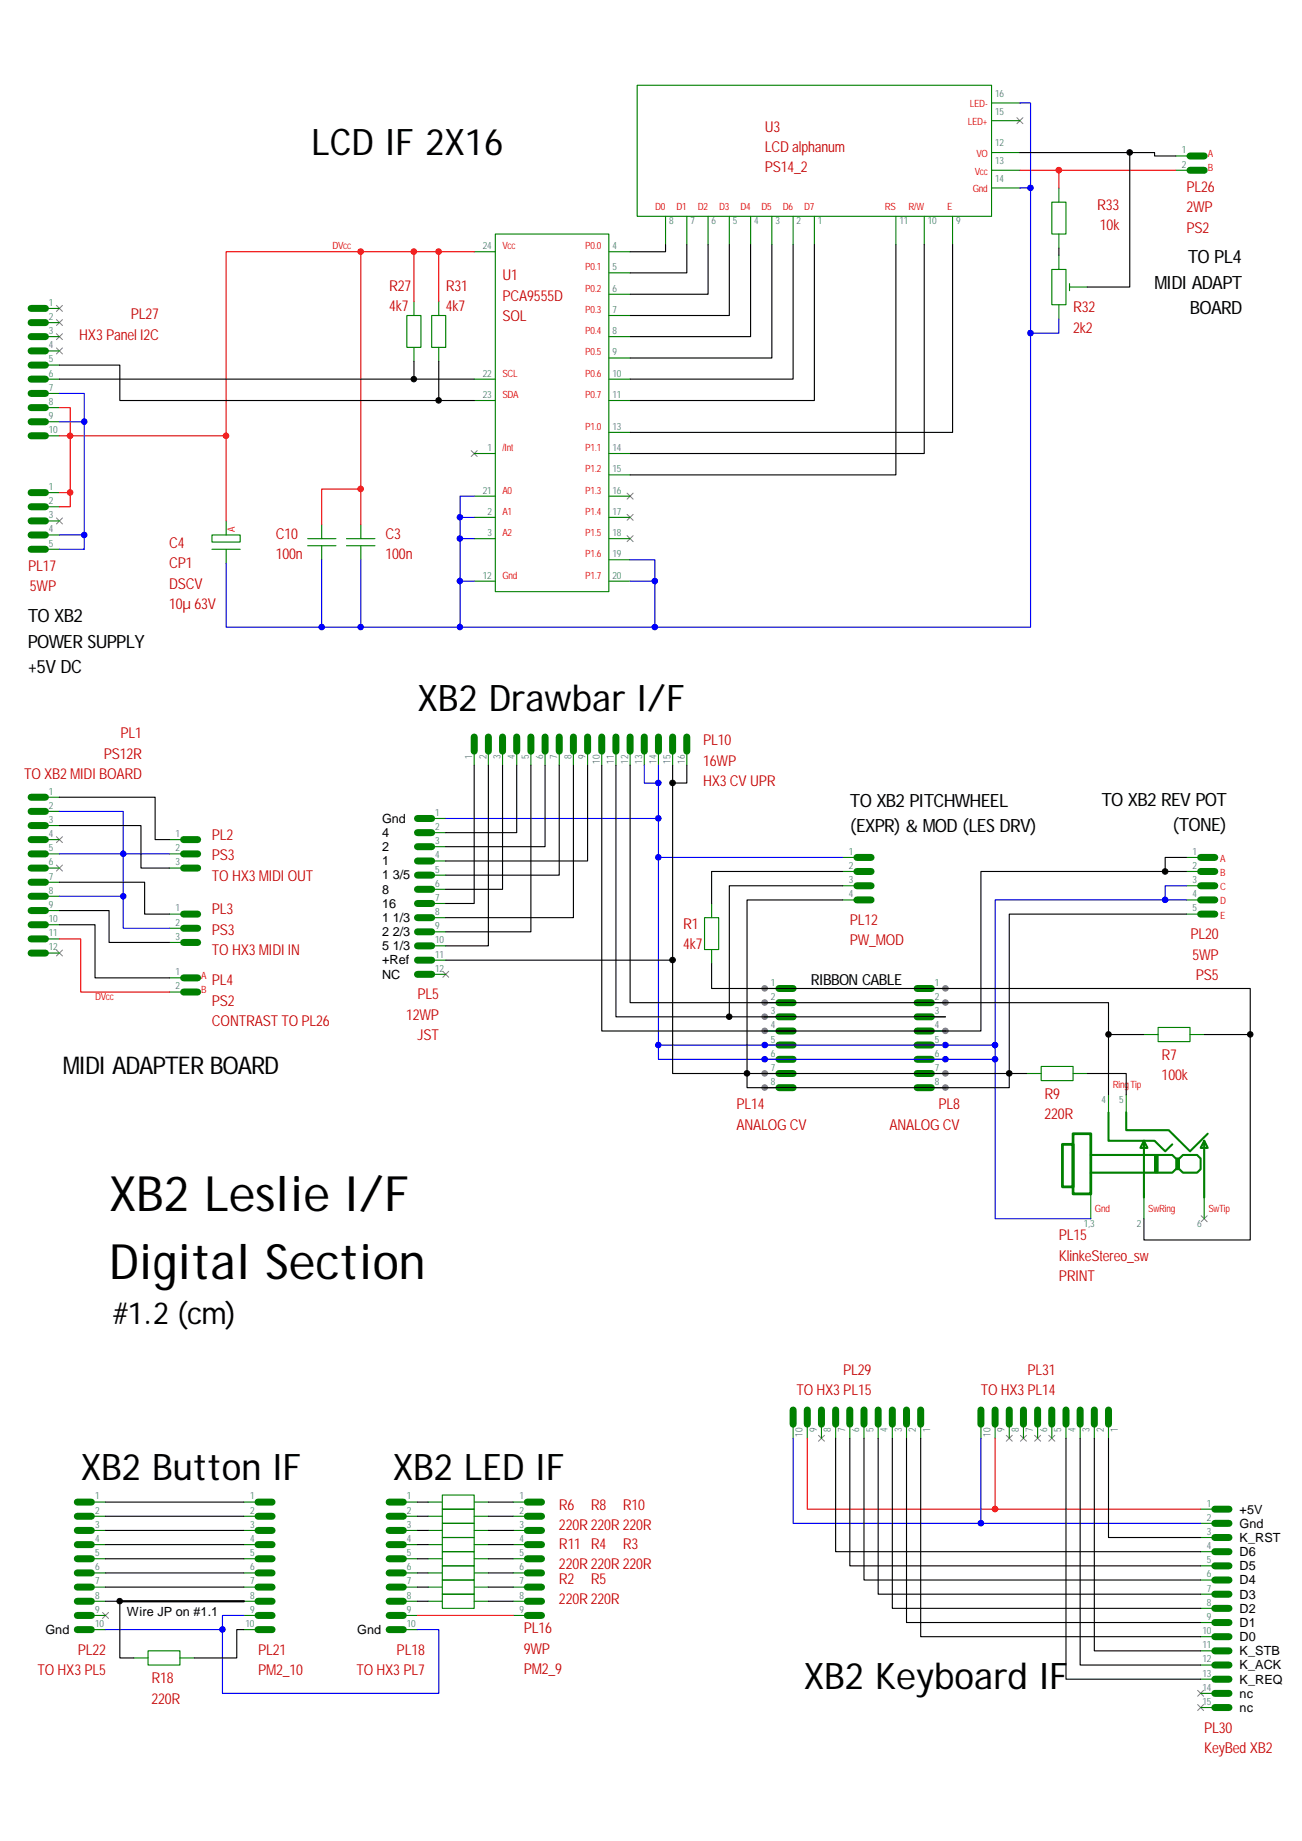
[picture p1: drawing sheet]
<svg xmlns="http://www.w3.org/2000/svg" width="210mm" height="297mm" viewBox="0 0 210 297" stroke-linecap="round" stroke-linejoin="round" font-family="sans-serif">
<g fill="none" stroke="#008000" stroke-width=".18">
<path d="M102.8 13.8h57.1v21.1h-57.1zM159.9 16.6h4.6M159.9 19.5h4.6M79.9 37.8h18.3v57.7h-18.3zM107.3 34.9v4.6M110.8 34.9v4.6M114.2 34.9v4.6M117.6 34.9v4.6M121.1 34.9v4.6M124.5 34.9v4.6M127.9 34.9v4.6M131.3 34.9v4.6"/>
<path d="M144.5 34.9v4.6M149.1 34.9v4.6M153.6 34.9v4.6M159.9 24.6h4.6M159.9 27.5h4.6M159.9 30.3h4.6M169.6 32.6h2.3v5.2h-2.3zM170.8 30.3v2.3M170.8 37.8v2.2M7.3 54.3h2.3M7.3 49.8h2.3M7.3 52h2.3"/>
<path d="M7.3 56.6h2.3M7.3 58.9h2.3M65.6 50.9h2.3v5.1h-2.3zM66.8 48.6v2.3M66.8 56v2.3M69.6 50.9h2.3v5.1h-2.3zM70.8 48.6v2.3M70.8 56v2.3M76.5 40.6h3.4M98.2 40.6h3.4M98.2 57.8h3.4M98.2 54.3h3.4"/>
<path d="M98.2 44h3.4M98.2 47.5h3.4M98.2 50.9h3.4M169.6 43.5h2.3v5.7h-2.3zM170.8 41.2v2.3M170.8 49.2v2.3M172.5 45.8v1.1M172.5 46.3h2.8M7.3 61.2h2.3M7.3 63.5h2.3M7.3 65.8h2.3M7.3 68.1h2.3"/>
<path d="M7.3 70.3h2.3M7.3 79.5h2.3M76.5 61.2h3.4M76.5 64.6h3.4M76.5 73.2h3.4M98.2 61.2h3.4M98.2 64.6h3.4M98.2 73.2h3.4M98.2 69.8h3.4M98.2 76.6h3.4M7.3 88.6h2.3M7.3 81.8h2.3"/>
<path d="M7.3 84.1h2.3M7.3 86.3h2.3M34.2 86.3h4.5v1.2h-4.5zM34.2 88.6h4.5M36.5 84.1v2.2M36.5 88.6v2.3M49.6 86.9h4.6M49.6 88.1h4.6M51.9 84.6v2.3M51.9 88.1v2.2M55.9 86.9h4.6M55.9 88.1h4.6"/>
<path d="M58.2 84.6v2.3M58.2 88.1v2.2M76.5 80.1h3.4M76.5 83.5h3.4M76.5 86.9h3.4M76.5 93.8h3.4M98.2 80.1h3.4M98.2 83.5h3.4M98.2 86.9h3.4M98.2 93.8h3.4M98.2 90.3h3.4M69.6 132.1h2.3"/>
<path d="M69.6 134.3h2.3M69.6 136.6h2.3M69.6 138.9h2.3M76.5 121.2v2.3M78.8 121.2v2.3M81 121.2v2.3M83.3 121.2v2.3M85.6 121.2v2.3M87.9 121.2v2.3M90.2 121.2v2.3M92.5 121.2v2.3M94.8 121.2v2.3"/>
<path d="M97 121.2v2.3M99.3 121.2v2.3M101.6 121.2v2.3M103.9 121.2v2.3M106.2 121.2v2.3M108.5 121.2v2.3M110.8 121.2v2.3M135.9 138.3h2.3M191.3 138.3h2.3M69.6 141.2h2.3M69.6 143.5h2.3M69.6 145.8h2.3"/>
<path d="M69.6 148.1h2.3M69.6 150.3h2.3M69.6 152.6h2.3M69.6 154.9h2.3M69.6 157.2h2.3M113.6 148.1h2.3v5.1h-2.3zM114.8 145.8v2.3M114.8 153.2v2.3M123.3 159.5h2.3M135.9 140.6h2.3M135.9 142.9h2.3M135.9 145.2h2.3"/>
<path d="M150.2 159.5h2.3M191.3 140.6h2.3M191.3 142.9h2.3M191.3 145.2h2.3M191.3 147.5h2.3M123.3 161.8h2.3M123.3 164.1h2.3M123.3 166.3h2.3M123.3 168.6h2.3M123.3 170.9h2.3M123.3 173.2h2.3M123.3 175.5h2.3"/>
<path d="M150.2 161.8h2.3M150.2 164.1h2.3M150.2 166.3h2.3M150.2 168.6h2.3M150.2 170.9h2.3M150.2 173.2h2.3M150.2 175.5h2.3M165.6 173.2h2.3M167.9 172.1h5.2v2.2h-5.2zM173.1 173.2h2.2M178.8 176.6v2.9M181.6 176.6v2.9"/>
<path d="M184.5 166.9h2.3M186.8 165.8h5.1v2.3h-5.1zM191.9 166.9h2.3M175.9 192.6v4M189.6 186.9h.6v1.7h-.6z"/>
</g>
<g fill="none" stroke="#008000" stroke-width="1.1">
<path d="M5 49.8h2.3M5 52h2.3M5 54.3h2.3M5 56.6h2.3M5 58.9h2.3M5 61.2h2.3M5 63.5h2.3M5 65.8h2.3M5 68.1h2.3M5 70.3h2.3M5 79.5h2.3M5 81.8h2.3"/>
<path d="M5 84.1h2.3M5 86.3h2.3M5 88.6h2.3M76.5 118.9v2.3M78.8 118.9v2.3M81 118.9v2.3M83.3 118.9v2.3M85.6 118.9v2.3M87.9 118.9v2.3M90.2 118.9v2.3M92.5 118.9v2.3M94.8 118.9v2.3"/>
<path d="M97 118.9v2.3M99.3 118.9v2.3M101.6 118.9v2.3M103.9 118.9v2.3M106.2 118.9v2.3M108.5 118.9v2.3M110.8 118.9v2.3M67.3 132.1h2.3M67.3 134.3h2.3M67.3 136.6h2.3M67.3 138.9h2.3M138.2 138.3h2.3"/>
<path d="M193.6 138.3h2.3M67.3 141.2h2.3M67.3 143.5h2.3M67.3 145.8h2.3M67.3 148.1h2.3M67.3 150.3h2.3M67.3 152.6h2.3M67.3 154.9h2.3M67.3 157.2h2.3M125.6 159.5h2.3M138.2 140.6h2.3M138.2 142.9h2.3"/>
<path d="M138.2 145.2h2.3M147.9 159.5h2.3M193.6 140.6h2.3M193.6 142.9h2.3M193.6 145.2h2.3M193.6 147.5h2.3M125.6 161.8h2.3M125.6 164.1h2.3M125.6 166.3h2.3M125.6 168.6h2.3M125.6 170.9h2.3M125.6 173.2h2.3"/>
<path d="M125.6 175.5h2.3M147.9 161.8h2.3M147.9 164.1h2.3M147.9 166.3h2.3M147.9 168.6h2.3M147.9 170.9h2.3M147.9 173.2h2.3M147.9 175.5h2.3"/>
</g>
<g fill="none" stroke="#808080" stroke-width=".16">
<path d="M164 19l1 1M165 19l-1 1M9.1 49.3l1 .9M9.1 51.6l1 .9M9.1 53.8l1 1M9.1 56.1l1 1M10.1 49.3l-1 .9M10.1 51.6l-1 .9M10.1 53.8l-1 1M10.1 56.1l-1 1M76 72.7l1 1M77 72.7l-1 1"/>
<path d="M101.1 79.6l1 .9M102.1 79.6l-1 .9M9.1 83.6l1 .9M10.1 83.6l-1 .9M101.1 83l1 .9M101.1 86.4l1 1M102.1 83l-1 .9M102.1 86.4l-1 1M71.4 156.7l1 1M72.4 156.7l-1 1M193.7 196.2l1 .9M194.7 196.2l-1 .9"/>
</g>
<g fill="#808080" stroke="#808080" stroke-width=".16">
<circle cx="123.3" cy="159.5" r=".45"/>
<circle cx="123.3" cy="161.8" r=".45"/>
<circle cx="123.3" cy="164" r=".45"/>
<circle cx="123.3" cy="166.3" r=".45"/>
<circle cx="123.3" cy="173.2" r=".45"/>
<circle cx="123.3" cy="175.5" r=".45"/>
<circle cx="152.5" cy="159.5" r=".45"/>
<circle cx="152.5" cy="161.8" r=".45"/>
<circle cx="152.5" cy="166.3" r=".45"/>
<circle cx="152.5" cy="173.2" r=".45"/>
<circle cx="152.5" cy="175.5" r=".45"/>
</g>
<g fill="#00f" stroke="#00f" stroke-width=".16">
<circle cx="123.3" cy="168.6" r=".45"/>
<circle cx="123.3" cy="170.9" r=".45"/>
<circle cx="152.5" cy="168.6" r=".45"/>
<circle cx="152.5" cy="170.9" r=".45"/>
</g>
<path d="M171.3 184.6h1.8v6.9h-1.8zM173.1 182.9h2.8v9.7h-2.8z" fill="none" stroke="#008000" stroke-width=".45"/>
<path d="M178.8 179.5v4.6h7.4l1.7 1.7 1.2-1.2M181.6 179.5v2.9h6.9l3.4 3.4 2.9-2.9M175.9 186.4h13.2l.5 .5h.6l.6-.5h2.3l.5 .5v1.7l-.5 .6h-2.3l-.6-.6h-.6l-.5 .6h-13.2" fill="none" stroke="#008000" stroke-width=".34"/>
<path d="M189.6 186.9h.6v1.7h-.6z" fill="#008000"/>
<path d="M186.2 186.4h.6v2.8h-.6z" fill="none" stroke="#008000" stroke-width=".18"/>
<path d="M186.2 186.4h.6v2.8h-.6z" fill="#008000"/>
<path d="M184.5 184.1l.6 1.1h-1.2zM184.5 184.1v9.1M194.2 184.1l.6 1.1h-1.2zM194.2 184.1v9.1" fill="none" stroke="#008000" stroke-width=".34"/>
<g fill="none" stroke="#008000" stroke-width=".18">
<path d="M189.6 25.2h2.3M189.6 27.5h2.3M7.3 128.6h2.3M7.3 130.9h2.3M7.3 133.2h2.3M7.3 135.5h2.3M7.3 137.8h2.3M27.3 135.5h2.3M27.3 137.8h2.3M7.3 140.1h2.3M7.3 142.3h2.3M7.3 144.6h2.3"/>
<path d="M7.3 146.9h2.3M7.3 149.2h2.3M7.3 151.5h2.3M7.3 153.8h2.3M27.3 140.1h2.3M27.3 147.5h2.3M27.3 149.8h2.3M27.3 152.1h2.3M27.3 157.8h2.3M27.3 160.1h2.3M184.5 192.6v4M194.2 192.6v4"/>
<path d="M127.9 229.8v2.3M130.2 229.8v2.3M132.5 229.8v2.3M134.8 229.8v2.3M137.1 229.8v2.3M139.3 229.8v2.3M141.6 229.8v2.3M143.9 229.8v2.3M146.2 229.8v2.3M148.5 229.8v2.3M158.2 229.8v2.3M160.5 229.8v2.3"/>
<path d="M162.8 229.8v2.3M165.1 229.8v2.3M167.3 229.8v2.3M169.6 229.8v2.3M171.9 229.8v2.3M174.2 229.8v2.3M176.5 229.8v2.3M178.8 229.8v2.3M14.7 242.4h2.3M14.7 244.6h2.3M14.7 246.9h2.3M14.7 249.2h2.3"/>
<path d="M14.7 251.5h2.3M14.7 253.8h2.3M14.7 256.1h2.3M14.7 258.4h2.3M39.3 242.4h2.3M39.3 244.6h2.3M39.3 246.9h2.3M39.3 249.2h2.3M39.3 251.5h2.3M39.3 253.8h2.3M39.3 256.1h2.3M39.3 258.4h2.3"/>
<path d="M65 242.4h2.3M65 244.6h2.3M65 246.9h2.3M65 249.2h2.3M65 251.5h2.3M65 253.8h2.3M65 256.1h2.3M65 258.4h2.3M69 242.4h2.3M69 244.6h2.3M69 246.9h2.3M69 249.2h2.3"/>
<path d="M69 251.5h2.3M69 253.8h2.3M69 256.1h2.3M69 258.4h2.3M71.3 257.2h5.2v2.3h-5.2zM71.3 241.2h5.2v2.3h-5.2zM71.3 243.5h5.2v2.3h-5.2zM71.3 245.8h5.2v2.3h-5.2zM71.3 248.1h5.2v2.3h-5.2zM71.3 250.4h5.2v2.2h-5.2zM71.3 252.6h5.2v2.3h-5.2zM71.3 254.9h5.2v2.3h-5.2z"/>
<path d="M76.5 242.4h2.3M76.5 244.6h2.3M76.5 246.9h2.3M76.5 249.2h2.3M76.5 251.5h2.3M76.5 253.8h2.3M76.5 256.1h2.3M76.5 258.4h2.3M82.8 242.4h2.2M82.8 244.6h2.2M82.8 246.9h2.2M82.8 249.2h2.2"/>
<path d="M82.8 251.5h2.2M82.8 253.8h2.2M82.8 256.1h2.2M82.8 258.4h2.2M193.6 243.5h2.3M193.6 245.8h2.3M193.6 248.1h2.3M193.6 250.4h2.3M193.6 252.6h2.3M193.6 254.9h2.3M193.6 257.2h2.3M193.6 259.5h2.3"/>
<path d="M14.7 260.6h2.3M14.7 262.9h2.3M21.6 267.5h2.3M23.9 266.4h5.1v2.2h-5.1zM29 267.5h2.3M39.3 260.6h2.3M39.3 262.9h2.3M65 260.6h2.3M65 262.9h2.3M82.8 260.6h2.2M193.6 261.8h2.3M193.6 264.1h2.3"/>
<path d="M193.6 266.4h2.3M193.6 268.6h2.3M193.6 270.9h2.3M193.6 273.2h2.3M193.6 275.5h2.3"/>
</g>
<g fill="none" stroke="#008000" stroke-width="1.1">
<path d="M191.9 25.2h2.3M191.9 27.5h2.3M5 128.6h2.3M5 130.9h2.3M5 133.2h2.3M5 135.5h2.3M5 137.8h2.3M29.6 135.5h2.3M29.6 137.8h2.3M5 140.1h2.3M5 142.3h2.3M5 144.6h2.3"/>
<path d="M5 146.9h2.3M5 149.2h2.3M5 151.5h2.3M5 153.8h2.3M29.6 140.1h2.3M29.6 147.5h2.3M29.6 149.8h2.3M29.6 152.1h2.3M29.6 157.8h2.3M29.6 160.1h2.3M127.9 227.5v2.3M130.2 227.5v2.3"/>
<path d="M132.5 227.5v2.3M134.8 227.5v2.3M137.1 227.5v2.3M139.3 227.5v2.3M141.6 227.5v2.3M143.9 227.5v2.3M146.2 227.5v2.3M148.5 227.5v2.3M158.2 227.5v2.3M160.5 227.5v2.3M162.8 227.5v2.3M165.1 227.5v2.3"/>
<path d="M167.3 227.5v2.3M169.6 227.5v2.3M171.9 227.5v2.3M174.2 227.5v2.3M176.5 227.5v2.3M178.8 227.5v2.3M12.5 242.4h2.2M12.5 244.6h2.2M12.5 246.9h2.2M12.5 249.2h2.2M12.5 251.5h2.2M12.5 253.8h2.2"/>
<path d="M12.5 256.1h2.2M12.5 258.4h2.2M41.6 242.4h2.3M41.6 244.6h2.3M41.6 246.9h2.3M41.6 249.2h2.3M41.6 251.5h2.3M41.6 253.8h2.3M41.6 256.1h2.3M41.6 258.4h2.3M62.8 242.4h2.2M62.8 244.6h2.2"/>
<path d="M62.8 246.9h2.2M62.8 249.2h2.2M62.8 251.5h2.2M62.8 253.8h2.2M62.8 256.1h2.2M62.8 258.4h2.2M85 242.4h2.3M85 244.6h2.3M85 246.9h2.3M85 249.2h2.3M85 251.5h2.3M85 253.8h2.3"/>
<path d="M85 256.1h2.3M85 258.4h2.3M195.9 243.5h2.3M195.9 245.8h2.3M195.9 248.1h2.3M195.9 250.4h2.3M195.9 252.6h2.3M195.9 254.9h2.3M195.9 257.2h2.3M195.9 259.5h2.3M12.5 260.6h2.2M12.5 262.9h2.2"/>
<path d="M41.6 260.6h2.3M41.6 262.9h2.3M62.8 260.6h2.2M62.8 262.9h2.2M85 260.6h2.3M195.9 261.8h2.3M195.9 264.1h2.3M195.9 266.4h2.3M195.9 268.6h2.3M195.9 270.9h2.3M195.9 273.2h2.3M195.9 275.5h2.3"/>
</g>
<g fill="none" stroke="#808080" stroke-width=".16">
<path d="M9.1 135l1 1M9.1 139.6l1 .9M10.1 135l-1 1M10.1 139.6l-1 .9M9.1 153.3l1 .9M10.1 153.3l-1 .9M132 231.6l1 .9M133 231.6l-1 .9M162.3 231.6l1 .9M163.3 231.6l-1 .9M164.6 231.6l.9 .9M165.5 231.6l-.9 .9"/>
<path d="M166.9 231.6l.9 .9M167.8 231.6l-.9 .9M169.1 231.6l1 .9M170.1 231.6l-1 .9M16.5 260.2l1 .9M17.5 260.2l-1 .9M193.1 272.7l1 1M193.1 275l1 1M194.1 272.7l-1 1M194.1 275l-1 1"/>
</g>
<g fill="#f00" stroke="#f00" stroke-width=".16">
<circle cx="70.7" cy="40.6" r=".45"/>
<circle cx="66.7" cy="40.6" r=".45"/>
<circle cx="11.3" cy="70.3" r=".45"/>
<circle cx="58.2" cy="40.6" r=".45"/>
<circle cx="58.2" cy="78.9" r=".45"/>
<circle cx="36.4" cy="70.3" r=".45"/>
<circle cx="11.3" cy="79.5" r=".45"/>
<circle cx="170.8" cy="27.5" r=".45"/>
<circle cx="160.5" cy="243.5" r=".45"/>
</g>
<g fill="none" stroke="#f00" stroke-width=".18">
<path d="M164.5 27.5h6.3M189.6 27.5h-18.8v2.8M58.2 40.6h-21.7v43.5M58.2 40.6v44M58.2 40.6h8.6M70.8 40.6h5.7M70.8 40.6v8M70.8 40.6h-4v8M9.6 79.5h1.7M9.6 65.8h1.7v4.5h25.2M9.6 70.3h1.7v11.5h-1.7M58.2 78.9h-6.3v5.7"/>
<path d="M9.6 151.5h3.4v8.6h14.3M130.2 232.1v11.4h30.3v-11.4M160.5 243.5h33.1M67.3 260.6h15.5"/>
</g>
<g fill="#00f" stroke="#00f" stroke-width=".16">
<circle cx="74.2" cy="93.7" r=".45"/>
<circle cx="74.2" cy="86.9" r=".45"/>
<circle cx="74.2" cy="83.5" r=".45"/>
<circle cx="74.2" cy="101.2" r=".45"/>
<circle cx="166.2" cy="53.7" r=".45"/>
<circle cx="166.2" cy="30.3" r=".45"/>
<circle cx="58.2" cy="101.2" r=".45"/>
<circle cx="51.9" cy="101.2" r=".45"/>
<circle cx="105.6" cy="101.2" r=".45"/>
<circle cx="105.6" cy="93.7" r=".45"/>
<circle cx="106.2" cy="126.3" r=".45"/>
<circle cx="106.2" cy="132" r=".45"/>
<circle cx="106.2" cy="138.3" r=".45"/>
<circle cx="106.2" cy="168.6" r=".45"/>
<circle cx="13.6" cy="68" r=".45"/>
<circle cx="13.6" cy="86.3" r=".45"/>
<circle cx="158.2" cy="245.8" r=".45"/>
<circle cx="35.9" cy="262.9" r=".45"/>
<circle cx="19.9" cy="137.8" r=".45"/>
<circle cx="19.9" cy="144.6" r=".45"/>
<circle cx="187.9" cy="145.2" r=".45"/>
<circle cx="160.5" cy="170.9" r=".45"/>
<circle cx="160.5" cy="168.6" r=".45"/>
</g>
<g fill="none" stroke="#00f" stroke-width=".18">
<path d="M164.5 16.6h1.7v37.2M164.5 30.3h1.7M170.8 51.5v2.3h-4.6v47.4h-60.6M9.6 63.5h4v4.6M9.6 68.1h4M13.6 68.1v18.2h-4M13.6 86.3v2.3h-4M36.5 90.9v10.3h15.4M51.9 90.3v10.9M58.2 90.3v10.9h16M74.2 83.5h2.3M74.2 93.8h2.3"/>
<path d="M74.2 86.9v14.3M74.2 86.9h2.3M76.5 80.1h-2.3v6.8M101.6 90.3h4v10.9M101.6 93.8h4M51.9 101.2h6.3M74.2 101.2h31.4M9.6 130.9h10.3v6.9h7.4M9.6 137.8h10.3v6.8M71.9 132.1h34.3M103.9 123.5v2.8h2.3v-2.8M106.2 138.3h29.7"/>
<path d="M106.2 126.3v12M106.2 138.3v30.3h54.3v2.3M9.6 144.6h10.3v5.2h7.4M187.9 145.2h-27.4v23.4M187.9 145.2h3.4M191.3 142.9h-3.4v2.3M106.2 168.6v2.3h54.3M160.5 170.9v25.7h15.4M127.9 232.1v13.7h30.3v-13.7M158.2 245.8h35.4M17 262.9h18.9M39.3 260.6h-3.4v12.6h34.9v-10.3h-3.5"/>
</g>
<g fill="#000" stroke="#000" stroke-width=".16">
<circle cx="182.2" cy="24.6" r=".45"/>
<circle cx="66.7" cy="61.2" r=".45"/>
<circle cx="70.7" cy="64.6" r=".45"/>
<circle cx="108.5" cy="126.3" r=".45"/>
<circle cx="108.5" cy="154.9" r=".45"/>
<circle cx="187.9" cy="140.6" r=".45"/>
<circle cx="117.6" cy="164" r=".45"/>
<circle cx="120.5" cy="173.2" r=".45"/>
<circle cx="162.8" cy="173.2" r=".45"/>
<circle cx="178.8" cy="166.9" r=".45"/>
<circle cx="201.6" cy="166.9" r=".45"/>
<circle cx="19.3" cy="258.3" r=".45"/>
</g>
<g fill="none" stroke="#000" stroke-width=".18">
<path d="M107.3 39.5v1.1h-5.7M110.8 39.5v4.5h-9.2M114.2 39.5v8h-12.6M117.6 39.5v11.4h-16M121.1 39.5v14.8h-19.5M124.5 39.5v18.3h-22.9M127.9 39.5v21.7h-26.3M131.3 39.5v25.1h-29.7M144.5 39.5v37.1h-42.9M149.1 39.5v33.7h-47.5M153.6 39.5v30.3h-52M164.5 24.6h17.7"/>
<path d="M189.6 25.2h-3.4v-.6h-4v21.7h-6.9M9.6 58.9h9.7v5.7h51.5M66.8 58.3v2.9h9.7M70.8 58.3v6.3h5.7M170.8 40v1.2M9.6 61.2h57.2M9.6 133.2h13.1v6.9h4.6M9.6 128.6h15.4v6.9h2.3M76.5 123.5v22.3h-4.6M78.8 123.5v29.1h-6.9M81 123.5v20h-9.1M83.3 123.5v10.8h-11.4"/>
<path d="M85.6 123.5v26.8h-13.7M87.9 123.5v13.1h-16M90.2 123.5v17.7h-18.3M92.5 123.5v24.6h-20.6M94.8 123.5v15.4h-22.9M97 123.5v42.8h61.2v-25.7h33.1M99.3 123.5v40.6h18.3v-21.2h18.3M101.6 123.5v38.3h77.2v5.1h5.7M108.5 123.5v31.4h-36.6M110.8 123.5v2.8h-2.3M191.3 138.3h-3.4v2.3M9.6 146.9h8v5.2h9.7"/>
<path d="M9.6 142.3h13.7v5.2h4M9.6 149.2h5.7v8.6h12M108.5 154.9v18.3h12M114.8 155.5v4h86.8v7.4M135.9 145.2h-15.4v28M135.9 140.6h-21.1v5.2M191.3 147.5h-28.5v25.7h-42.3M117.6 164.1h34.9M165.6 173.2h-2.8v2.3h-42.3v-2.3M175.3 173.2h6.3v3.4M178.8 166.9v9.7M194.2 166.9h7.4"/>
<path d="M201.6 166.9v33.2h-17.1v-3.5M134.8 232.1v18.3h58.8M137.1 232.1v20.5h56.5M139.3 232.1v22.8h54.3M141.6 232.1v25.1h52M143.9 232.1v27.4h49.7M146.2 232.1v29.7h47.4M148.5 232.1v32h45.1M171.9 232.1v38.8h21.7M174.2 232.1v36.5h19.4M176.5 232.1v34.3h17.1M178.8 232.1v16h14.8"/>
<path d="M17 258.4h2.3v9.1h2.3M17 242.4h22.3M17 244.6h22.3M17 246.9h22.3M17 249.2h22.3M17 251.5h22.3M17 253.8h22.3M17 256.1h22.3M67.3 242.4h1.7M67.3 244.6h1.7M67.3 246.9h1.7M67.3 249.2h1.7"/>
<path d="M67.3 251.5h1.7M67.3 253.8h1.7M67.3 256.1h1.7M67.3 258.4h1.7M78.8 258.4h4M78.8 242.4h4M78.8 244.6h4M78.8 246.9h4M78.8 249.2h4M78.8 251.5h4M78.8 253.8h4M78.8 256.1h4"/>
<path d="M39.3 262.9h-1.1v4.6h-6.9"/>
</g>
<path d="M19.3 258.4h20" fill="none" stroke="#000" stroke-width=".36"/>
<g font-size="7.9">
<text x="17.6" y="195.5">XB2 Leslie I/F</text>
<text x="17.6" y="206.4">Digital Section</text>
</g>
<g font-size="5.9">
<text x="50.2" y="25">LCD IF 2X16</text>
<text x="67.3" y="114.7">XB2 Drawbar I/F</text>
<text x="13" y="238.8">XB2 Button IF</text>
<text x="63.3" y="238.8">XB2 LED IF</text>
<text x="129.6" y="272.5">XB2 Keyboard IF</text>
</g>
<text font-size="4.9" x="18.2" y="213.7">#1.2 (cm)</text>
<text font-size="3.9" x="10.2" y="173.4">MIDI ADAPTER BOARD</text>
<g font-size="2.9">
<text x="186.2" y="46.6">MIDI ADAPT</text>
<text x="191.6" y="42.5">TO PL4</text>
<text x="191.9" y="50.7">BOARD</text>
<text x="4.5" y="100.4">TO XB2</text>
<text x="4.5" y="104.5">POWER SUPPLY</text>
<text x="4.5" y="108.6">+5V DC</text>
<text x="137.1" y="130.1">TO XB2 PITCHWHEEL</text>
<text x="177.6" y="130">TO XB2 REV POT</text>
<text x="137.1" y="134.3">(EXPR) &amp; MOD (LES DRV)</text>
<text x="189.1" y="134.1">(TONE)</text>
</g>
<text font-size="2.5" x="130.8" y="158.9">RIBBON CABLE</text>
<g font-size="2.4" fill="#c00000">
<text x="123.3" y="21.2">U3</text>
<text x="123.3" y="24.5">LCD alphanum</text>
<text x="123.3" y="27.8">PS14_2</text>
<text x="177" y="33.8">R33</text>
<text x="191.3" y="30.9">PL26</text>
<text x="191.3" y="34.2">2WP</text>
<text x="177.4" y="37.1">10k</text>
<text x="191.3" y="37.5">PS2</text>
<text x="62.8" y="46.9">R27</text>
<text x="71.9" y="46.9">R31</text>
<text x="81" y="45.2">U1</text>
<text x="21.1" y="51.5">PL27</text>
<text x="62.8" y="50.2">4k7</text>
<text x="71.9" y="50.2">4k7</text>
<text x="81" y="48.5">PCA9555D</text>
<text x="81" y="51.8">SOL</text>
<text x="173.1" y="50.4">R32</text>
<text x="173.1" y="53.7">2k2</text>
<text x="12.8" y="54.8">HX3 Panel I2C</text>
<text x="27.3" y="88.4">C4</text>
<text x="44.5" y="87">C10</text>
<text x="62.2" y="87">C3</text>
<text x="4.5" y="92.1">PL17</text>
<text x="4.8" y="95.4">5WP</text>
<text x="27.3" y="91.7">CP1</text>
<text x="27.3" y="95">DSCV</text>
<text x="44.5" y="90.3">100n</text>
<text x="62.2" y="90.3">100n</text>
<text x="27.3" y="98.3">10µ 63V</text>
<text x="19.4" y="119.1">PL1</text>
<text x="3.9" y="125.7">TO XB2 MIDI BOARD</text>
<text x="16.7" y="122.4">PS12R</text>
<text x="113.4" y="120.2">PL10</text>
<text x="113.4" y="123.5">16WP</text>
<text x="113.4" y="126.9">HX3 CV UPR</text>
<text x="34.2" y="135.5">PL2</text>
<text x="34.2" y="138.8">PS3</text>
<text x="34.2" y="142.1">TO HX3 MIDI OUT</text>
<text x="34.2" y="147.5">PL3</text>
<text x="110.2" y="149.8">R1</text>
<text x="137.1" y="149.2">PL12</text>
<text x="34.2" y="150.8">PS3</text>
<text x="34.2" y="154.1">TO HX3 MIDI IN</text>
<text x="110.2" y="153.1">4k7</text>
<text x="137.1" y="152.5">PW_MOD</text>
<text x="192" y="151.5">PL20</text>
<text x="192.3" y="154.8">5WP</text>
<text x="34.2" y="159">PL4</text>
<text x="67.3" y="161.2">PL5</text>
<text x="192.8" y="158.1">PS5</text>
<text x="34.2" y="162.2">PS2</text>
<text x="34.2" y="165.5">CONTRAST TO PL26</text>
<text x="65.5" y="164.5">12WP</text>
<text x="67.3" y="167.8">JST</text>
<text x="187.3" y="171">R7</text>
<text x="118.8" y="179">PL14</text>
<text x="151.3" y="179">PL8</text>
<text x="168.4" y="177.3">R9</text>
<text x="187.3" y="174.2">100k</text>
<text x="118.8" y="182.2">ANALOG CV</text>
<text x="143.5" y="182.2">ANALOG CV</text>
<text x="168.4" y="180.6">220R</text>
<text x="170.8" y="200.1">PL15</text>
<text x="170.8" y="203.4">KlinkeStereo_sw</text>
<text x="170.8" y="206.7">PRINT</text>
<text x="136" y="221.8">PL29</text>
<text x="165.7" y="221.8">PL31</text>
<text x="128.4" y="225.1">TO HX3 PL15</text>
<text x="158.2" y="225.1">TO HX3 PL14</text>
<text x="90.1" y="243.6">R6</text>
<text x="95.3" y="243.6">R8</text>
<text x="100.4" y="243.6">R10</text>
<text x="90.1" y="246.9">220R 220R 220R</text>
<text x="90.1" y="249.9">R11 R4</text>
<text x="100.4" y="249.9">R3</text>
<text x="90.1" y="253.2">220R 220R 220R</text>
<text x="90.1" y="255.6">R2</text>
<text x="95.3" y="255.6">R5</text>
<text x="84.5" y="263.5">PL16</text>
<text x="90.1" y="258.9">220R 220R</text>
<text x="12.5" y="267">PL22</text>
<text x="41.6" y="267">PL21</text>
<text x="64" y="267">PL18</text>
<text x="84.5" y="266.8">9WP</text>
<text x="6.1" y="270.3">TO HX3 PL5</text>
<text x="24.4" y="271.6">R18</text>
<text x="24.4" y="274.9">220R</text>
<text x="41.6" y="270.3">PM2_10</text>
<text x="57.5" y="270.3">TO HX3 PL7</text>
<text x="84.5" y="270.1">PM2_9</text>
<text x="194.2" y="279.5">PL30</text>
<text x="194.2" y="282.9">KeyBed XB2</text>
</g>
<g font-size="2">
<text x="61.6" y="132.8">Gnd</text>
<text x="61.6" y="135">4</text>
<text x="61.6" y="137.3">2</text>
<text x="61.6" y="139.6">1</text>
<text x="61.6" y="141.9">1 3/5</text>
<text x="61.6" y="144.2">8</text>
<text x="61.6" y="146.5">16</text>
<text x="61.6" y="148.8">1 1/3</text>
<text x="61.6" y="151">2 2/3</text>
<text x="61.6" y="153.3">5 1/3</text>
<text x="61.6" y="155.6">+Ref</text>
<text x="61.6" y="157.9">NC</text>
<text x="199.9" y="244.2">+5V</text>
<text x="199.9" y="246.5">Gnd</text>
<text x="199.9" y="248.8">K_RST</text>
<text x="199.9" y="251.1">D6</text>
<text x="199.9" y="253.3">D5</text>
<text x="199.9" y="255.6">D4</text>
<text x="199.9" y="257.9">D3</text>
<text x="7.3" y="263.6">Gnd</text>
<text x="20.5" y="260.8">Wire JP on #1.1</text>
<text x="57.6" y="263.6">Gnd</text>
<text x="199.9" y="260.2">D2</text>
<text x="199.9" y="262.5">D1</text>
<text x="199.9" y="264.8">D0</text>
<text x="199.9" y="267.1">K_STB</text>
<text x="199.9" y="269.3">K_ACK</text>
<text x="199.9" y="271.6">K_REQ</text>
<text x="199.9" y="273.9">nc</text>
<text x="199.9" y="276.2">nc</text>
</g>
<g font-size="1.6" fill="#f00">
<text x="156.4" y="17.3">LED-</text>
<text x="156.1" y="20.2">LED+</text>
<text x="157.2" y="28.2">Vcc</text>
<text x="157.5" y="25.3">VO</text>
<text x="194.8" y="25.3">A</text>
<text x="194.8" y="27.6">B</text>
<text x="105.7" y="33.9">D0</text>
<text x="109.1" y="33.9">D1</text>
<text x="112.5" y="33.9">D2</text>
<text x="116" y="33.9">D3</text>
<text x="119.4" y="33.9">D4</text>
<text x="122.8" y="33.9">D5</text>
<text x="126.3" y="33.9">D6</text>
<text x="129.7" y="33.9">D7</text>
<text x="142.7" y="33.9">RS</text>
<text x="146.5" y="33.9">R/W</text>
<text x="152.8" y="33.9">E</text>
<text x="156.9" y="31.1">Gnd</text>
<text x="53.6" y="40.2">DVcc</text>
<text x="81" y="40.2">Vcc</text>
<text x="94.4" y="40.2">P0.0</text>
<text x="94.4" y="43.6">P0.1</text>
<text x="94.4" y="47.1">P0.2</text>
<text x="94.4" y="53.9">P0.4</text>
<text x="94.4" y="50.5">P0.3</text>
<text x="94.4" y="57.3">P0.5</text>
<text x="81" y="60.8">SCL</text>
<text x="81" y="64.2">SDA</text>
<text x="94.4" y="60.8">P0.6</text>
<text x="94.4" y="64.2">P0.7</text>
<text x="94.4" y="69.3">P1.0</text>
<text x="81" y="72.8">/Int</text>
<text x="94.4" y="72.8">P1.1</text>
<text x="94.4" y="76.2">P1.2</text>
<text x="81" y="79.6">A0</text>
<text x="81" y="83.1">A1</text>
<text x="94.4" y="79.6">P1.3</text>
<text x="94.4" y="83.1">P1.4</text>
<text x="37.9" y="85.8" transform="rotate(-90 37.9 85.8)">A</text>
<text x="81" y="86.5">A2</text>
<text x="94.4" y="86.5">P1.5</text>
<text x="94.4" y="89.9">P1.6</text>
<text x="81" y="93.3">Gnd</text>
<text x="94.4" y="93.3">P1.7</text>
<text x="196.8" y="139.1">A</text>
<text x="196.8" y="141.4">B</text>
<text x="196.8" y="143.6">C</text>
<text x="196.8" y="145.9">D</text>
<text x="196.8" y="148.2">E</text>
<text x="15.3" y="161.4">DVcc</text>
<text x="32.5" y="157.9">A</text>
<text x="32.5" y="160.2">B</text>
<text x="179.5" y="175.5">RingTip</text>
<text x="176.6" y="195.5">Gnd</text>
<text x="185.2" y="195.5">SwRing</text>
<text x="194.9" y="195.5">SwTip</text>
</g>
<g font-size="1.6" fill="#408080">
<text x="160.5" y="15.6">16</text>
<text x="160.5" y="23.6">12</text>
<text x="160.5" y="18.5">15</text>
<text x="160.5" y="29.3">14</text>
<text x="160.5" y="26.5">13</text>
<text x="190.6" y="24.8">1</text>
<text x="190.6" y="27.1">2</text>
<text x="77.9" y="40.2">24</text>
<text x="98.8" y="40.2">4</text>
<text x="107.9" y="36.2">8</text>
<text x="111.3" y="36.2">7</text>
<text x="114.8" y="36.2">6</text>
<text x="118.2" y="36.2">5</text>
<text x="121.6" y="36.2">4</text>
<text x="125.1" y="36.2">3</text>
<text x="128.5" y="36.2">2</text>
<text x="131.9" y="36.2">1</text>
<text x="145.1" y="36.2">11</text>
<text x="149.6" y="36.2">10</text>
<text x="154.2" y="36.2">9</text>
<text x="98.8" y="43.6">5</text>
<text x="98.8" y="47.1">6</text>
<text x="7.9" y="49.3">1</text>
<text x="7.9" y="51.6">2</text>
<text x="7.9" y="53.9">3</text>
<text x="98.8" y="53.9">8</text>
<text x="98.8" y="50.5">7</text>
<text x="7.9" y="56.2">4</text>
<text x="7.9" y="58.5">5</text>
<text x="98.8" y="57.3">9</text>
<text x="7.9" y="60.8">6</text>
<text x="7.9" y="63.1">7</text>
<text x="7.9" y="65.3">8</text>
<text x="77.9" y="60.8">22</text>
<text x="77.9" y="64.2">23</text>
<text x="98.8" y="60.8">10</text>
<text x="98.8" y="64.2">11</text>
<text x="7.9" y="67.6">9</text>
<text x="7.9" y="69.9">10</text>
<text x="98.8" y="69.3">13</text>
<text x="78.6" y="72.8">1</text>
<text x="98.8" y="72.8">14</text>
<text x="98.8" y="76.2">15</text>
<text x="7.9" y="79.1">1</text>
<text x="7.9" y="81.3">2</text>
<text x="7.9" y="83.6">3</text>
<text x="77.9" y="79.6">21</text>
<text x="78.6" y="83.1">2</text>
<text x="98.8" y="79.6">16</text>
<text x="98.8" y="83.1">17</text>
<text x="7.9" y="85.9">4</text>
<text x="7.9" y="88.2">5</text>
<text x="78.6" y="86.5">3</text>
<text x="98.8" y="86.5">18</text>
<text x="98.8" y="89.9">19</text>
<text x="77.9" y="93.3">12</text>
<text x="98.8" y="93.3">20</text>
<text x="76.2" y="122.5" transform="rotate(-90 76.2 122.5)">1</text>
<text x="78.4" y="122.5" transform="rotate(-90 78.4 122.5)">2</text>
<text x="80.7" y="122.5" transform="rotate(-90 80.7 122.5)">3</text>
<text x="83" y="122.5" transform="rotate(-90 83 122.5)">4</text>
<text x="85.3" y="122.5" transform="rotate(-90 85.3 122.5)">5</text>
<text x="87.6" y="122.5" transform="rotate(-90 87.6 122.5)">6</text>
<text x="89.9" y="122.5" transform="rotate(-90 89.9 122.5)">7</text>
<text x="92.2" y="122.5" transform="rotate(-90 92.2 122.5)">8</text>
<text x="94.4" y="122.5" transform="rotate(-90 94.4 122.5)">9</text>
<text x="96.7" y="123.2" transform="rotate(-90 96.7 123.2)">10</text>
<text x="99" y="123.2" transform="rotate(-90 99 123.2)">11</text>
<text x="101.3" y="123.2" transform="rotate(-90 101.3 123.2)">12</text>
<text x="103.6" y="123.2" transform="rotate(-90 103.6 123.2)">13</text>
<text x="105.9" y="123.2" transform="rotate(-90 105.9 123.2)">14</text>
<text x="108.2" y="123.2" transform="rotate(-90 108.2 123.2)">15</text>
<text x="110.5" y="123.2" transform="rotate(-90 110.5 123.2)">16</text>
<text x="7.9" y="128.2">1</text>
<text x="7.9" y="130.5">2</text>
<text x="70.2" y="131.6">1</text>
<text x="7.9" y="132.8">3</text>
<text x="7.9" y="135.1">4</text>
<text x="7.9" y="137.4">5</text>
<text x="28.3" y="135.1">1</text>
<text x="28.3" y="137.4">2</text>
<text x="70.2" y="133.9">2</text>
<text x="70.2" y="136.2">3</text>
<text x="136.9" y="137.9">1</text>
<text x="192.3" y="137.9">1</text>
<text x="7.9" y="139.6">6</text>
<text x="7.9" y="141.9">7</text>
<text x="28.3" y="139.6">3</text>
<text x="70.2" y="138.5">4</text>
<text x="70.2" y="140.8">5</text>
<text x="70.2" y="143.1">6</text>
<text x="136.9" y="140.2">2</text>
<text x="136.9" y="142.5">3</text>
<text x="192.3" y="140.2">2</text>
<text x="192.3" y="142.5">3</text>
<text x="7.9" y="144.2">8</text>
<text x="7.9" y="146.5">9</text>
<text x="7.9" y="148.8">10</text>
<text x="28.3" y="147.1">1</text>
<text x="28.3" y="149.4">2</text>
<text x="70.2" y="145.4">7</text>
<text x="70.2" y="147.6">8</text>
<text x="70.2" y="149.9">9</text>
<text x="136.9" y="144.8">4</text>
<text x="192.3" y="144.8">4</text>
<text x="192.3" y="147.1">5</text>
<text x="7.9" y="151.1">11</text>
<text x="7.9" y="153.4">12</text>
<text x="28.3" y="151.6">3</text>
<text x="70.2" y="152.2">10</text>
<text x="70.2" y="154.5">11</text>
<text x="28.3" y="157.4">1</text>
<text x="28.3" y="159.6">2</text>
<text x="70.2" y="156.8">12</text>
<text x="124.3" y="159.1">1</text>
<text x="124.3" y="161.4">2</text>
<text x="150.8" y="159.1">1</text>
<text x="150.8" y="161.4">2</text>
<text x="124.3" y="163.6">3</text>
<text x="124.3" y="165.9">4</text>
<text x="150.8" y="163.6">3</text>
<text x="150.8" y="165.9">4</text>
<text x="124.3" y="168.2">5</text>
<text x="124.3" y="170.5">6</text>
<text x="124.3" y="172.8">7</text>
<text x="150.8" y="168.2">5</text>
<text x="150.8" y="170.5">6</text>
<text x="150.8" y="172.8">7</text>
<text x="124.3" y="175.1">8</text>
<text x="150.8" y="175.1">8</text>
<text x="177.6" y="177.9">4</text>
<text x="180.5" y="177.9">5</text>
<text x="174.8" y="197.9">1,3</text>
<text x="183.3" y="197.9">2</text>
<text x="193.1" y="197.9">6</text>
<text x="129.4" y="231.8" transform="rotate(-90 129.4 231.8)">10</text>
<text x="131.7" y="231.1" transform="rotate(-90 131.7 231.1)">9</text>
<text x="134" y="231.1" transform="rotate(-90 134 231.1)">8</text>
<text x="136.3" y="231.1" transform="rotate(-90 136.3 231.1)">7</text>
<text x="138.6" y="231.1" transform="rotate(-90 138.6 231.1)">6</text>
<text x="140.9" y="231.1" transform="rotate(-90 140.9 231.1)">5</text>
<text x="143.2" y="231.1" transform="rotate(-90 143.2 231.1)">4</text>
<text x="145.4" y="231.1" transform="rotate(-90 145.4 231.1)">3</text>
<text x="147.7" y="231.1" transform="rotate(-90 147.7 231.1)">2</text>
<text x="150" y="231.1" transform="rotate(-90 150 231.1)">1</text>
<text x="159.7" y="231.8" transform="rotate(-90 159.7 231.8)">10</text>
<text x="162" y="231.1" transform="rotate(-90 162 231.1)">9</text>
<text x="164.3" y="231.1" transform="rotate(-90 164.3 231.1)">8</text>
<text x="166.6" y="231.1" transform="rotate(-90 166.6 231.1)">7</text>
<text x="168.9" y="231.1" transform="rotate(-90 168.9 231.1)">6</text>
<text x="171.2" y="231.1" transform="rotate(-90 171.2 231.1)">5</text>
<text x="173.4" y="231.1" transform="rotate(-90 173.4 231.1)">4</text>
<text x="175.7" y="231.1" transform="rotate(-90 175.7 231.1)">3</text>
<text x="178" y="231.1" transform="rotate(-90 178 231.1)">2</text>
<text x="180.3" y="231.1" transform="rotate(-90 180.3 231.1)">1</text>
<text x="15.3" y="241.9">1</text>
<text x="15.3" y="244.2">2</text>
<text x="40.3" y="241.9">1</text>
<text x="40.3" y="244.2">2</text>
<text x="65.6" y="241.9">1</text>
<text x="65.6" y="244.2">2</text>
<text x="83.8" y="241.9">1</text>
<text x="83.8" y="244.2">2</text>
<text x="194.6" y="243.1">1</text>
<text x="194.6" y="245.4">2</text>
<text x="15.3" y="246.5">3</text>
<text x="15.3" y="248.8">4</text>
<text x="15.3" y="251.1">5</text>
<text x="40.3" y="246.5">3</text>
<text x="40.3" y="248.8">4</text>
<text x="40.3" y="251.1">5</text>
<text x="65.6" y="246.5">3</text>
<text x="65.6" y="248.8">4</text>
<text x="65.6" y="251.1">5</text>
<text x="83.8" y="246.5">3</text>
<text x="83.8" y="248.8">4</text>
<text x="83.8" y="251.1">5</text>
<text x="194.6" y="247.6">3</text>
<text x="194.6" y="249.9">4</text>
<text x="15.3" y="253.4">6</text>
<text x="15.3" y="255.7">7</text>
<text x="15.3" y="257.9">8</text>
<text x="40.3" y="253.4">6</text>
<text x="40.3" y="255.7">7</text>
<text x="40.3" y="257.9">8</text>
<text x="65.6" y="253.4">6</text>
<text x="65.6" y="255.7">7</text>
<text x="65.6" y="257.9">8</text>
<text x="83.8" y="253.4">6</text>
<text x="83.8" y="255.7">7</text>
<text x="83.8" y="257.9">8</text>
<text x="194.6" y="252.2">5</text>
<text x="194.6" y="254.5">6</text>
<text x="194.6" y="256.8">7</text>
<text x="15.3" y="260.2">9</text>
<text x="15.3" y="262.5">10</text>
<text x="39.6" y="262.5">10</text>
<text x="40.3" y="260.2">9</text>
<text x="65.6" y="260.2">9</text>
<text x="65.6" y="262.5">10</text>
<text x="83.8" y="260.2">9</text>
<text x="193.9" y="263.7">10</text>
<text x="194.6" y="259.1">8</text>
<text x="194.6" y="261.4">9</text>
<text x="193.9" y="265.9">11</text>
<text x="193.9" y="268.2">12</text>
<text x="193.9" y="272.8">14</text>
<text x="193.9" y="275.1">15</text>
<text x="193.9" y="270.5">13</text>
</g>
</svg>
